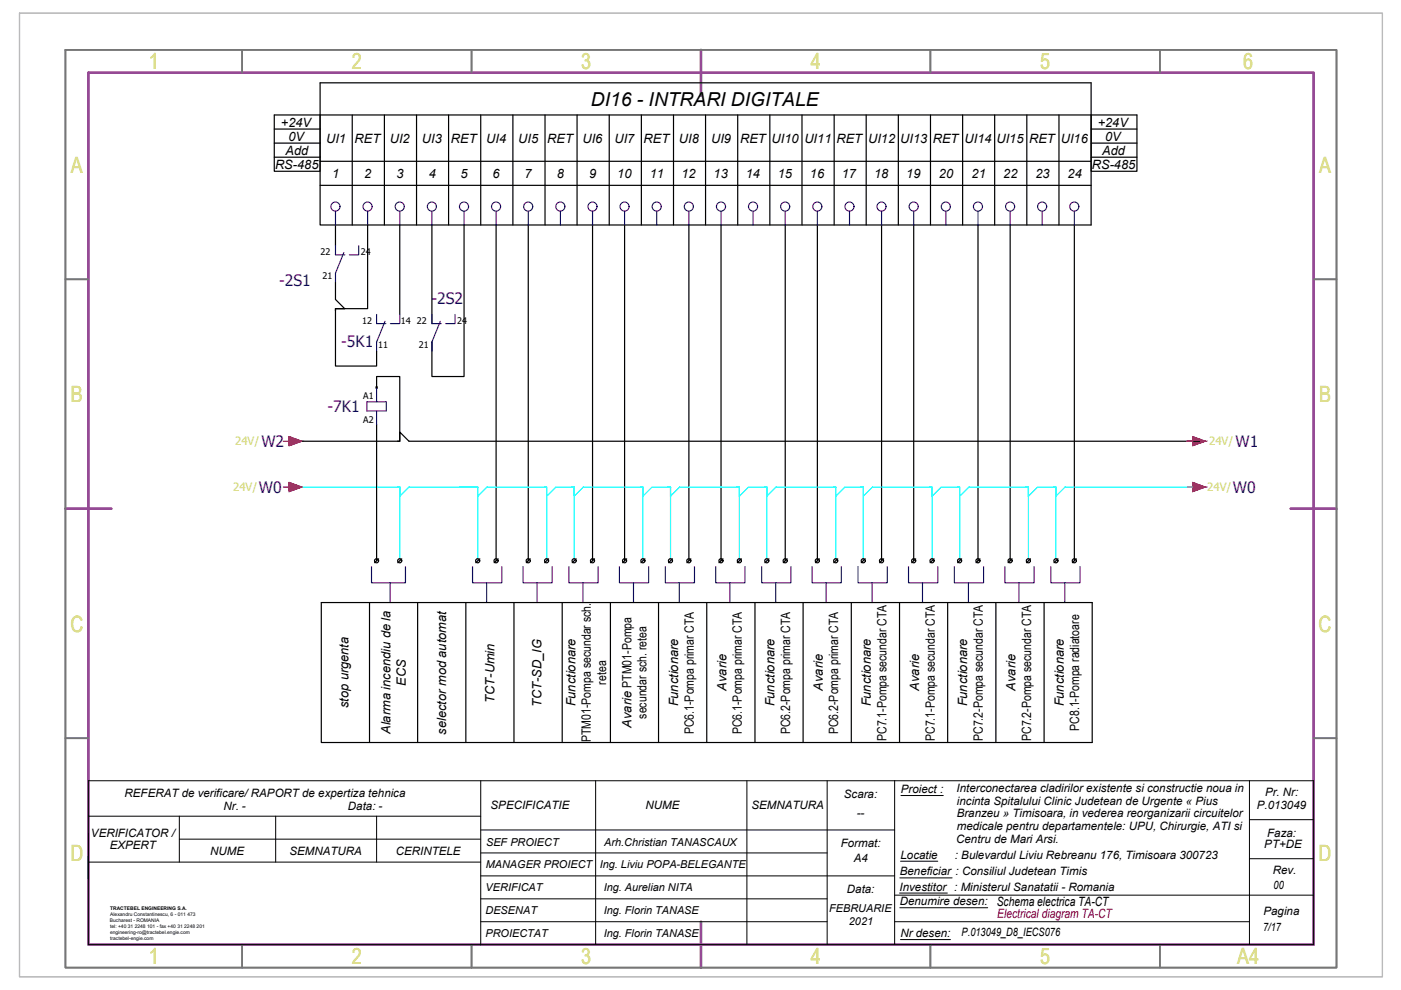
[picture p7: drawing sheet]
<svg xmlns="http://www.w3.org/2000/svg" width="297mm" height="210mm" viewBox="0 0 297 210" stroke-linecap="round" stroke-linejoin="round" font-family="sans-serif">
<!-- layer: CP_LINENORM -->
<path d="M4.1 2.8h289v204.3h-289z" fill="none" stroke="#bababa" stroke-width=".25"/>
<!-- layer: CP_FRAME -->
<path d="M18.7 15.4h259.8v184.9h-259.8zM148.6 10.6v9.7M13.9 107.9h9.7M273.6 107.9h9.8M148.6 195.4v9.8" fill="none" stroke="#954a95" stroke-width=".51"/>
<!-- layer: CP_FRREF -->
<g fill="none" stroke="#767676" stroke-width=".36">
<path d="M13.9 10.6h269.5v194.6h-269.5zM51.3 10.6v4.8M100 10.6v4.8M197.3 10.6v4.8M245.9 10.6v4.8M13.9 59.2h4.8M278.5 59.2h4.9M13.9 156.5h4.8M278.5 156.5h4.9M51.3 200.3v4.9M100 200.3v4.9M197.3 200.3v4.9"/>
<path d="M245.9 200.3v4.9"/>
</g>
<!-- layer: EPLAN311 -->
<g fill="#f00" stroke="#f00" stroke-width=".21">
<path d="M61.3 92.6l2.7 .9h-2.7zM61.3 93.5v1l2.7-1z"/>
<path d="M61.3 102.3l2.7 1h-2.7zM61.3 103.3v.9l2.7-.9z"/>
<path d="M252.9 92.6l2.6 .9h-2.6zM252.9 93.5v1l2.6-1z"/>
<path d="M252.9 102.3l2.6 1h-2.6zM252.9 103.3v.9l2.6-.9z"/>
</g>
<g fill="none" stroke="#0ff" stroke-width=".25">
<path d="M64 103.3h20.8v15.6M84.3 103.3h.5v1.9l1.9-1.9h14.6v15.6M97.4 103.3h3.9v1.9l1.9-1.9h12.7v1.9l1.9-1.9h3.9v15.6M115.4 103.3h.5v15.6M121.2 103.3h.5v1.9l2-1.9h12.6v1.9l2-1.9h3.9v15.6M135.8 103.3h.5v15.6M141.7 103.3h.5v1.9l1.9-1.9h12.7v1.9l1.9-1.9h3.9v15.6M156.3 103.3h.5v15.6M162.1 103.3h.5v1.9l1.9-1.9h12.7v1.9l1.9-1.9h3.9v15.6M176.7 103.3h.5v15.6M182.5 103.3h.5v1.9l2-1.9h12.6v1.9l2-1.9h3.9v15.6M197.1 103.3h.5v15.6"/>
<path d="M203 103.3h.5v1.9l1.9-1.9h12.6v1.9l2-1.9h3.9v15.6M217.6 103.3h.4v15.6M223.4 103.3h.5v1.9l1.9-1.9h27.1"/>
</g>
<!-- layer: 0 -->
<g fill="none" stroke="#000" stroke-width=".25">
<path d="M67.9 17.6h163.4v30.1h-163.4zM58.2 27.4h9.7M58.2 30.3h9.7M58.2 33.3h9.7M67.9 24.4v11.9h-9.7v-11.9h182.9v11.9h-9.8v-11.9M67.9 34.2h163.4M67.9 39.3h163.4M74.7 24.4v23.3M81.5 24.4v23.3M88.3 24.4v23.3M95.1 24.4v23.3M101.9 24.4v23.3"/>
<path d="M108.7 24.4v23.3M115.6 24.4v23.3M122.4 24.4v23.3M129.2 24.4v23.3M136 24.4v23.3M142.8 24.4v23.3M149.6 24.4v23.3M156.4 24.4v23.3M163.2 24.4v23.3M170 24.4v23.3M176.9 24.4v23.3M183.6 24.4v23.3"/>
<path d="M190.5 24.4v23.3M197.3 24.4v23.3M204.1 24.4v23.3M210.9 24.4v23.3M217.7 24.4v23.3M224.5 24.4v23.3M231.3 27.4h9.8M231.3 30.3h9.8M231.3 33.3h9.8M71.1 47.7v4.4M77.9 47.7v17.7h-6.8h2l-2-1.9v-3.6M84.8 47.7v19"/>
<path d="M91.6 47.7v20.9M98.4 47.7v32.1h-6.8v-7.3M105.2 47.7v71.2M112 47.7v71.2M125.6 47.7v71.2M132.4 47.7v71.2M146.1 47.7v71.2M152.9 47.7v71.2M166.5 47.7v71.2M173.3 47.7v71.2M186.9 47.7v71.2M193.7 47.7v71.2"/>
<path d="M207.4 47.7v71.2M214.2 47.7v71.2M227.8 47.7v71.2M71.1 65.9v-.5v12.2h8.7v-3.1M79.8 82.3v-2.5h5v13.7h-20.8M79.8 90.1v28.8M84.3 93.5h.5v-1.9l1.9 1.9h167.7M80.3 118.5l-.9 .8M85.2 118.5l-.9 .8M101.7 118.5l-.8 .8M105.6 118.5l-.8 .8M112.4 118.5l-.8 .8"/>
<path d="M116.3 118.5l-.8 .8M122.2 118.5l-.9 .8M126.1 118.5l-.9 .8M132.9 118.5l-.9 .8M136.7 118.5l-.8 .8M142.6 118.5l-.9 .8M146.5 118.5l-.9 .8M153.3 118.5l-.9 .8M157.2 118.5l-.9 .8M163 118.5l-.8 .8M166.9 118.5l-.8 .8M173.7 118.5l-.8 .8"/>
<path d="M177.6 118.5l-.8 .8M183.5 118.5l-.9 .8M187.4 118.5l-.9 .8M194.1 118.5l-.8 .8M198 118.5l-.8 .8M203.9 118.5l-.9 .8M207.8 118.5l-.9 .8M214.6 118.5l-.9 .8M218.5 118.5l-.9 .8M224.3 118.5l-.8 .8M228.2 118.5l-.8 .8"/>
<circle cx="79.8" cy="118.9" r=".43"/>
<circle cx="84.7" cy="118.9" r=".43"/>
<circle cx="101.3" cy="118.9" r=".43"/>
<circle cx="105.2" cy="118.9" r=".43"/>
<circle cx="112" cy="118.9" r=".43"/>
<circle cx="115.9" cy="118.9" r=".43"/>
<circle cx="121.7" cy="118.9" r=".43"/>
<circle cx="125.6" cy="118.9" r=".43"/>
<circle cx="132.4" cy="118.9" r=".43"/>
<circle cx="136.3" cy="118.9" r=".43"/>
<circle cx="142.2" cy="118.9" r=".43"/>
<circle cx="146" cy="118.9" r=".43"/>
<circle cx="152.9" cy="118.9" r=".43"/>
<circle cx="156.8" cy="118.9" r=".43"/>
<circle cx="162.6" cy="118.9" r=".43"/>
<circle cx="166.5" cy="118.9" r=".43"/>
<circle cx="173.3" cy="118.9" r=".43"/>
<circle cx="177.2" cy="118.9" r=".43"/>
<circle cx="183" cy="118.9" r=".43"/>
<circle cx="186.9" cy="118.9" r=".43"/>
<circle cx="193.7" cy="118.9" r=".43"/>
<circle cx="197.6" cy="118.9" r=".43"/>
<circle cx="203.5" cy="118.9" r=".43"/>
<circle cx="207.3" cy="118.9" r=".43"/>
<circle cx="214.2" cy="118.9" r=".43"/>
<circle cx="218" cy="118.9" r=".43"/>
<circle cx="223.9" cy="118.9" r=".43"/>
<circle cx="227.8" cy="118.9" r=".43"/>
</g>
<!-- layer: EPLAN311 -->
<path d="M60.1 93.5h1.2M61.3 92.6l2.7 .9-2.7 1zM251.6 93.5h1.3M252.9 92.6l2.6 .9-2.6 1zM60.1 103.3h1.2M61.3 102.3l2.7 1-2.7 .9zM251.6 103.3h1.3M252.9 102.3l2.6 1-2.6 .9z" fill="none" stroke="#f00" stroke-width=".25"/>
<!-- layer: 0 -->
<g fill="none" stroke="#00f" stroke-width=".25">
<path d="M78.8 120.1v3.5h7.2v-3.5M82.7 123.6v4.2M100.2 120.1v3.5h6.2v-3.5M103.2 123.6v4.2M110.9 120.1v3.5h6.2v-3.5M113.9 123.6v4.2M120.6 120.1v3.5h6.2v-3.5M123.6 123.6v4.2M131.3 120.1v3.5h6.2v-3.5M134.3 123.6v4.2M141.1 120.1v3.5h6.1v-3.5M144 123.6v4.2"/>
<path d="M151.8 120.1v3.5h6.2v-3.5M154.7 123.6v4.2M161.5 120.1v3.5h6.2v-3.5M164.5 123.6v4.2M172.2 120.1v3.5h6.2v-3.5M175.2 123.6v4.2M181.9 120.1v3.5h6.2v-3.5M184.9 123.6v4.2M192.6 120.1v3.5h6.2v-3.5M195.6 123.6v4.2M202.3 120.1v3.5h6.2v-3.5M205.3 123.6v4.2"/>
<path d="M213 120.1v3.5h6.3v-3.5M216 123.6v4.2M222.8 120.1v3.5h6.2v-3.5M225.7 123.6v4.2"/>
</g>
<!-- layer: EPLAN302 -->
<g fill="none" stroke="#00f" stroke-width=".25">
<path d="M71.1 44.8v2.9M77.9 44.8v2.9M84.8 44.8v2.9M91.6 44.8v2.9M98.4 44.8v2.9M105.2 44.8v2.9M112 44.8v2.9M118.8 44.8v2.9M125.6 44.8v2.9M132.4 44.8v2.9M139.2 44.8v2.9M146.1 44.8v2.9"/>
<path d="M152.9 44.8v2.9M159.7 44.8v2.9M166.5 44.8v2.9M173.3 44.8v2.9M180.1 44.8v2.9M186.9 44.8v2.9M193.7 44.8v2.9M200.5 44.8v2.9M207.4 44.8v2.9M214.2 44.8v2.9M221 44.8v2.9M227.8 44.8v2.9"/>
<circle cx="71.1" cy="43.8" r=".96"/>
<circle cx="77.9" cy="43.8" r=".96"/>
<circle cx="84.7" cy="43.8" r=".96"/>
<circle cx="91.6" cy="43.8" r=".96"/>
<circle cx="98.4" cy="43.8" r=".96"/>
<circle cx="105.2" cy="43.8" r=".96"/>
<circle cx="112" cy="43.8" r=".96"/>
<circle cx="118.8" cy="43.8" r=".96"/>
<circle cx="125.6" cy="43.8" r=".96"/>
<circle cx="132.4" cy="43.8" r=".96"/>
<circle cx="139.2" cy="43.8" r=".96"/>
<circle cx="146" cy="43.8" r=".96"/>
<circle cx="152.9" cy="43.8" r=".96"/>
<circle cx="159.7" cy="43.8" r=".96"/>
<circle cx="166.5" cy="43.8" r=".96"/>
<circle cx="173.3" cy="43.8" r=".96"/>
<circle cx="180.1" cy="43.8" r=".96"/>
<circle cx="186.9" cy="43.8" r=".96"/>
<circle cx="193.7" cy="43.8" r=".96"/>
<circle cx="200.5" cy="43.8" r=".96"/>
<circle cx="207.3" cy="43.8" r=".96"/>
<circle cx="214.2" cy="43.8" r=".96"/>
<circle cx="221" cy="43.8" r=".96"/>
<circle cx="227.8" cy="43.8" r=".96"/>
</g>
<!-- layer: c_cartus text -->
<g fill="none" stroke="#000" stroke-width=".21">
<path d="M18.7 176.7v9.7M18.7 173.1h83.2M38 173.1v9.7M38 177.9h63.9M58.4 173.1v9.7M79.8 173.1v9.7M101.9 176h87.8M101.9 165.5v34.8M126.3 165.5v34.8M158.4 165.5v34.8M175.4 165.5v34.8M189.7 165.5v34.8"/>
<path d="M191 168.7h9M264.9 165.5v34.8M264.9 173.8h13.6M278.5 165.5h-259.8v34.8h259.8M18.7 182.8h83.2M101.9 180.8h73.5M101.9 185.7h87.8M101.9 190.6h73.5M101.9 195.4h73.5M189.7 189.8h88.8M189.7 195.4h75.2M190.7 189.3h10.2"/>
<path d="M190.8 186.1h11.1M190.8 192.5h18.6M190.9 199.2h10.6M190.9 182.6h7.9M264.9 182.1h13.6"/>
</g>
<!-- layer: a_has_UPU -->
<path d="M278.5 165.5v34.8" fill="none" stroke="#000" stroke-width=".21"/>
<!-- layer: EPLAN300 -->
<path d="M71.1 52.1v1.9h2M72.9 53.5l-1.8 4.4v2M76.1 52.1v1.9h-2M79.8 66.7v1.9h2M81.6 68.1l-1.8 4.4v2M84.8 66.7v1.9h-2M91.6 66.7v1.9h1.9M93.4 68.1l-1.8 4.4v2M96.5 66.7v1.9h-2M77.8 85.2h4.1v1.9h-4.1zM79.8 82.3v2.9M79.8 87.1v3" fill="none" stroke="#00f" stroke-width=".25"/>
<!-- layer: E-RevizieVP -->
<g fill="none" stroke="#000" stroke-width=".25">
<path d="M68.1 127.8h163.5v29.6h-163.5zM78.3 127.8v29.6M88.5 127.8v29.6M98.8 127.8v29.6M109 127.8v29.6M119.2 127.8v29.6M129.4 127.8v29.6M139.6 127.8v29.6M149.8 127.8v29.6M160.1 127.8v29.6M170.3 127.8v29.6M180.5 127.8v29.6"/>
<path d="M190.7 127.8v29.6M200.9 127.8v29.6M211.1 127.8v29.6M221.4 127.8v29.6"/>
</g>
<!-- layer: EPLAN100 -->
<circle cx="79.8" cy="82.3" r=".25" fill="#000"/>
<g font-size="4.8" fill="#dddd6e">
<text x="31.5" y="14.7">1</text>
<text x="74.6" y="14.7">2</text>
<text x="123.2" y="14.7">3</text>
<text x="171.9" y="14.7">4</text>
<text x="220.5" y="14.6">5</text>
<text x="263.6" y="14.7">6</text>
<text x="15" y="36.6">A</text>
<text x="279.7" y="36.6">A</text>
<text x="15" y="85.3">B</text>
<text x="279.7" y="85.3">B</text>
<text x="14.9" y="133.9">C</text>
<text x="279.6" y="133.9">C</text>
<text x="14.9" y="182.5">D</text>
<text x="279.6" y="182.5">D</text>
<text x="31.5" y="204.4">1</text>
<text x="74.6" y="204.4">2</text>
<text x="123.2" y="204.4">3</text>
<text x="171.9" y="204.4">4</text>
<text x="220.5" y="204.4">5</text>
<text x="262.3" y="204.4">A4</text>
</g>
<text font-size="4.1" x="125.3" y="22.4">DI16 - INTRARI DIGITALE</text>
<g font-size="3.3" fill="#00f">
<text x="59.2" y="60.7">-2S1</text>
<text x="91.5" y="64.5">-2S2</text>
<text x="72.3" y="73.6">-5K1</text>
<text x="69.5" y="87.3">-7K1</text>
<text x="55.4" y="94.8">W2</text>
<text x="261.9" y="94.8">W1</text>
<text x="54.9" y="104.5">W0</text>
<text x="261.4" y="104.5">W0</text>
</g>
<g font-size="2.7">
<text x="59.5" y="26.8">+24V</text>
<text x="61.1" y="29.8">0V</text>
<text x="232.7" y="26.8">+24V</text>
<text x="234.3" y="29.8">0V</text>
<text x="58.3" y="35.8">RS-485</text>
<text x="60.5" y="32.8">Add</text>
<text x="69.1" y="30.2">UI1</text>
<text x="75.2" y="30.3">RET</text>
<text x="82.6" y="30.2">UI2</text>
<text x="89.5" y="30.2">UI3</text>
<text x="95.6" y="30.3">RET</text>
<text x="103.1" y="30.2">UI4</text>
<text x="109.9" y="30.2">UI5</text>
<text x="116" y="30.3">RET</text>
<text x="123.5" y="30.2">UI6</text>
<text x="130.3" y="30.2">UI7</text>
<text x="136.5" y="30.3">RET</text>
<text x="143.9" y="30.2">UI8</text>
<text x="150.8" y="30.2">UI9</text>
<text x="156.9" y="30.3">RET</text>
<text x="163.6" y="30.2">UI10</text>
<text x="170.5" y="30.2">UI11</text>
<text x="177.3" y="30.3">RET</text>
<text x="184.1" y="30.2">UI12</text>
<text x="190.9" y="30.2">UI13</text>
<text x="197.8" y="30.3">RET</text>
<text x="204.5" y="30.2">UI14</text>
<text x="211.3" y="30.2">UI15</text>
<text x="218.2" y="30.3">RET</text>
<text x="224.9" y="30.2">UI16</text>
<text x="231.5" y="35.8">RS-485</text>
<text x="233.7" y="32.8">Add</text>
<text x="70.4" y="37.7">1</text>
<text x="77.2" y="37.7">2</text>
<text x="84.1" y="37.7">3</text>
<text x="90.9" y="37.7">4</text>
<text x="97.6" y="37.7">5</text>
<text x="104.4" y="37.7">6</text>
<text x="111.2" y="37.7">7</text>
<text x="118.1" y="37.7">8</text>
<text x="124.9" y="37.7">9</text>
<text x="130.9" y="37.7">10</text>
<text x="137.8" y="37.7">11</text>
<text x="144.5" y="37.7">12</text>
<text x="151.3" y="37.7">13</text>
<text x="158.1" y="37.7">14</text>
<text x="164.9" y="37.7">15</text>
<text x="171.7" y="37.7">16</text>
<text x="178.5" y="37.7">17</text>
<text x="185.3" y="37.7">18</text>
<text x="192.2" y="37.7">19</text>
<text x="199.1" y="37.7">20</text>
<text x="206" y="37.7">21</text>
<text x="212.7" y="37.7">22</text>
<text x="219.5" y="37.7">23</text>
<text x="226.3" y="37.7">24</text>
<text x="86" y="145.5" transform="rotate(-90 86 145.5)">ECS</text>
<text x="104.8" y="149" transform="rotate(-90 104.8 149)">TCT-Umin</text>
<text x="114.8" y="149.9" transform="rotate(-90 114.8 149.9)">TCT-SD_IG</text>
<text x="122" y="149.8" transform="rotate(-90 122 149.8)">Functionare</text>
<text x="128.5" y="145.2" transform="rotate(-90 128.5 145.2)">retea</text>
<text x="143.8" y="149.8" transform="rotate(-90 143.8 149.8)">Functionare</text>
<text x="154" y="146.4" transform="rotate(-90 154 146.4)">Avarie</text>
<text x="164.2" y="149.8" transform="rotate(-90 164.2 149.8)">Functionare</text>
<text x="174.4" y="146.4" transform="rotate(-90 174.4 146.4)">Avarie</text>
<text x="184.7" y="149.8" transform="rotate(-90 184.7 149.8)">Functionare</text>
<text x="194.9" y="146.4" transform="rotate(-90 194.9 146.4)">Avarie</text>
<text x="205.1" y="149.8" transform="rotate(-90 205.1 149.8)">Functionare</text>
<text x="215.3" y="146.4" transform="rotate(-90 215.3 146.4)">Avarie</text>
<text x="225.5" y="149.8" transform="rotate(-90 225.5 149.8)">Functionare</text>
<text x="73.9" y="150.1" transform="rotate(-90 73.9 150.1)">stop urgenta</text>
<text x="82.8" y="155.6" transform="rotate(-90 82.8 155.6)">Alarma incendiu de la</text>
<text x="94.6" y="155.8" transform="rotate(-90 94.6 155.8)">selector mod automat</text>
<text x="133.9" y="154.3" transform="rotate(-90 133.9 154.3)">Avarie PTM01-Pompa</text>
<text x="137.1" y="152.4" transform="rotate(-90 137.1 152.4)">secundar sch. retea</text>
<text x="147.1" y="155.7" transform="rotate(-90 147.1 155.7)">PC6.1-Pompa primar CTA</text>
<text x="157.3" y="155.7" transform="rotate(-90 157.3 155.7)">PC6.1-Pompa primar CTA</text>
<text x="167.5" y="155.7" transform="rotate(-90 167.5 155.7)">PC6.2-Pompa primar CTA</text>
<text x="177.7" y="155.7" transform="rotate(-90 177.7 155.7)">PC6.2-Pompa primar CTA</text>
<text x="228.8" y="155" transform="rotate(-90 228.8 155)">PC8.1-Pompa radiatoare</text>
<text x="125.3" y="157.3" transform="rotate(-90 125.3 157.3)">PTM01-Pompa secundar sch.</text>
<text x="187.9" y="157.1" transform="rotate(-90 187.9 157.1)">PC7.1-Pompa secundar CTA</text>
<text x="198.2" y="157.1" transform="rotate(-90 198.2 157.1)">PC7.1-Pompa secundar CTA</text>
<text x="208.4" y="157.1" transform="rotate(-90 208.4 157.1)">PC7.2-Pompa secundar CTA</text>
<text x="218.6" y="157.1" transform="rotate(-90 218.6 157.1)">PC7.2-Pompa secundar CTA</text>
<text x="211.3" y="192.1">Schema electrica TA-CT</text>
</g>
<text font-size="2.7" fill="#f00" x="211.4" y="194.7">Electrical diagram TA-CT</text>
<g font-size="2.4" fill="#a5dd6e">
<text x="49.9" y="94.4">24V/</text>
<text x="256.4" y="94.4">24V/</text>
<text x="49.5" y="104.2">24V/</text>
<text x="256" y="104.2">24V/</text>
</g>
<g font-size="2.4">
<text x="202.8" y="167.9">Interconectarea cladirilor existente si constructie noua in</text>
<text x="26.4" y="169.1">REFERAT de verificare/ RAPORT de expertiza tehnica</text>
<text x="47.4" y="171.8">Nr. -</text>
<text x="73.8" y="171.8">Data: -</text>
<text x="104" y="171.5">SPECIFICATIE</text>
<text x="136.9" y="171.5">NUME</text>
<text x="159.3" y="171.5">SEMNATURA</text>
<text x="178.9" y="169.2">Scara:</text>
<text x="181.7" y="173.1">--</text>
<text x="191" y="168.2">Proiect :</text>
<text x="202.8" y="173.3">Branzeu » Timisoara, in vederea reorganizarii circuitelor</text>
<text x="202.9" y="170.6">incinta Spitalului Clinic Judetean de Urgente « Pius</text>
<text x="266.5" y="171.5">P.013049</text>
<text x="268.2" y="168.8">Pr. Nr:</text>
<text x="19.3" y="177.4">VERIFICATOR /</text>
<text x="178.3" y="179.7">Format:</text>
<text x="202.7" y="178.7">Centru de Mari Arsi.</text>
<text x="202.9" y="176">medicale pentru departamentele: UPU, Chirurgie, ATI si</text>
<text x="268.1" y="179.9">PT+DE</text>
<text x="268.7" y="177.6">Faza:</text>
<text x="23.3" y="180.1">EXPERT</text>
<text x="44.5" y="181.2">NUME</text>
<text x="61.4" y="181.2">SEMNATURA</text>
<text x="83.9" y="181.2">CERINTELE</text>
<text x="181" y="182.7">A4</text>
<text x="190.8" y="185.6">Beneficiar : Consiliul Judetean Timis</text>
<text x="190.9" y="182.1">Locatie</text>
<text x="202.5" y="182.1">: Bulevardul Liviu Rebreanu 176, Timisoara 300723</text>
<text x="269.8" y="185.3">Rev.</text>
<text x="179.6" y="189.4">Data:</text>
<text x="190.7" y="188.8">Investitor : Ministerul Sanatatii - Romania</text>
<text x="190.8" y="191.9">Denumire desen:</text>
<text x="270" y="188.4">00</text>
<text x="267.8" y="197.5">7/17</text>
<text x="267.9" y="194">Pagina</text>
<text x="190.9" y="198.7">Nr desen:</text>
<text x="203.9" y="198.4">P.013049_D8_IECS076</text>
</g>
<g font-size="2.3">
<text x="103.1" y="179.4">SEF PROIECT</text>
<text x="128.1" y="179.4">Arh.Christian TANASCAUX</text>
<text x="103" y="184.1">MANAGER PROIECT</text>
<text x="127.2" y="184.1">Ing. Liviu POPA-BELEGANTE</text>
<text x="103" y="188.9">VERIFICAT</text>
<text x="128" y="188.9">Ing. Aurelian NITA</text>
<text x="102.9" y="193.7">DESENAT</text>
<text x="128" y="193.8">Ing. Florin TANASE</text>
<text x="175.8" y="193.4">FEBRUARIE</text>
<text x="180" y="196.2">2021</text>
<text x="102.9" y="198.6">PROIECTAT</text>
<text x="128" y="198.7">Ing. Florin TANASE</text>
</g>
<g font-size="1.9">
<text x="68" y="54.1">22</text>
<text x="68.4" y="59.2">21</text>
<text x="76.5" y="54">24</text>
<text x="76.8" y="68.7">12</text>
<text x="85" y="68.6">14</text>
<text x="88.4" y="68.7">22</text>
<text x="96.9" y="68.6">24</text>
<text x="80.2" y="73.8">11</text>
<text x="88.8" y="73.8">21</text>
<text x="77" y="89.8">A2</text>
<text x="77" y="84.5">A1</text>
</g>
<g font-size="1">
<text x="23.3" y="195.6">Bucharest - ROMANIA</text>
<text x="23.4" y="192.9">TRACTEBEL ENGINEERING S.A.</text>
<text x="23.4" y="196.8">tel: +40 31 2248 101 - fax +40 31 2248 201</text>
<text x="23.4" y="194.3">Alexandru Constantinescu, 6 - 011 473</text>
<text x="23.3" y="198.1">engineering-ro@tractebel.engie.com</text>
<text x="23.4" y="199.4">tractebel-engie.com</text>
</g>
</svg>
